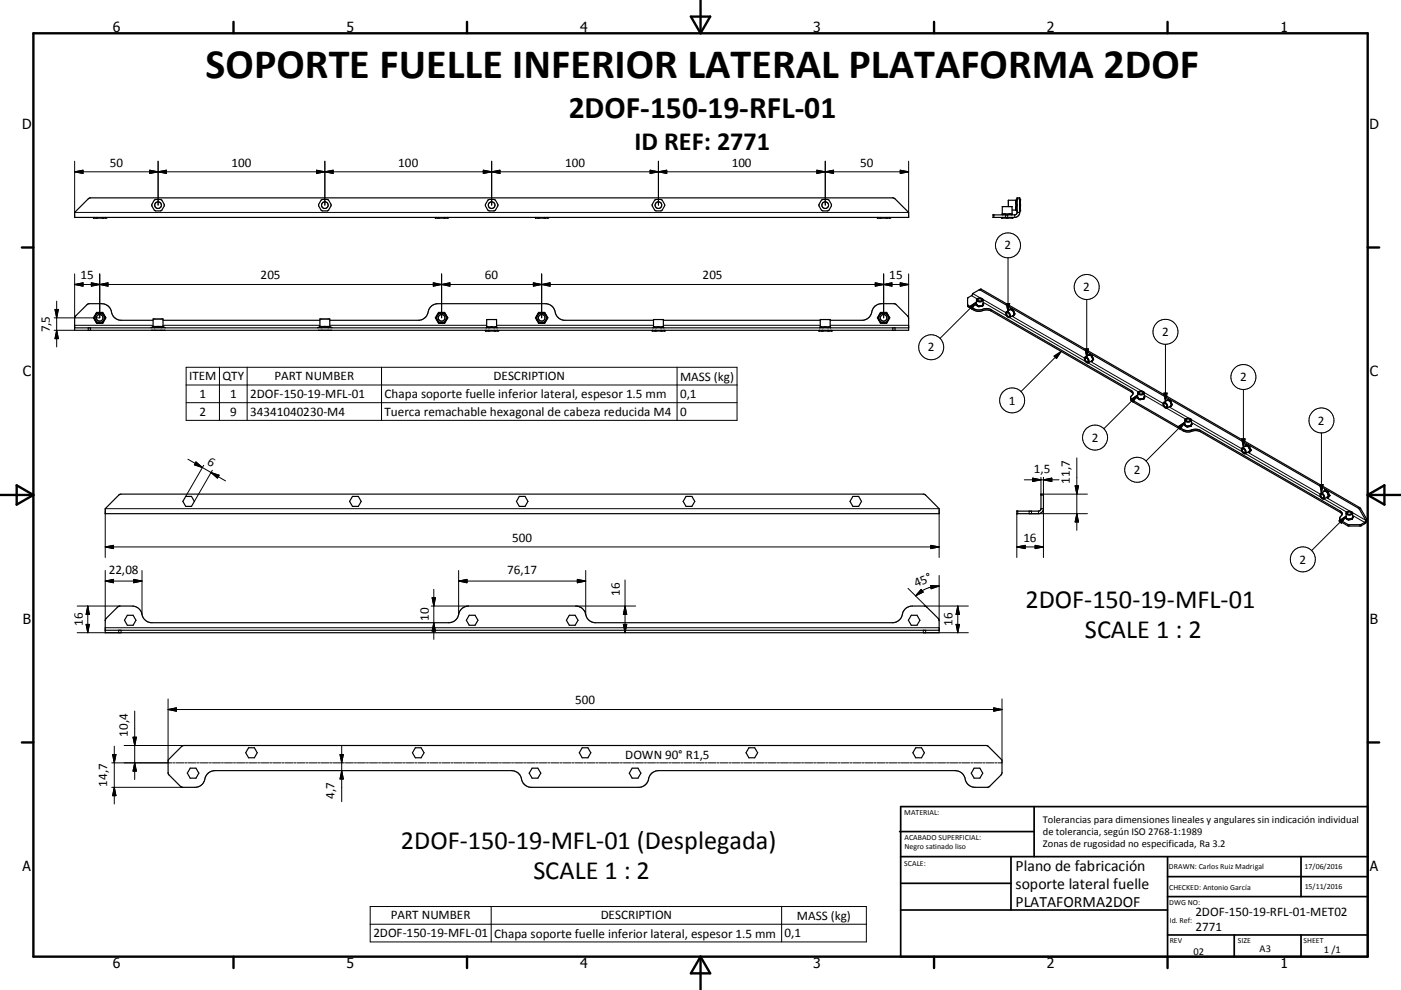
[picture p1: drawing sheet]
<svg xmlns="http://www.w3.org/2000/svg" width="420mm" height="297mm" viewBox="0 0 420 297" stroke-linecap="round" stroke-linejoin="round" font-family="sans-serif">
<g fill="none" stroke="#000" stroke-width=".36">
<path d="M26.4 59.7l.8-.3h240.4l.8 .3 4 4v1.5h-250v-1.5zM305 59.7v3.7M305.8 59.9h.1M305.8 59.9v.1M305.8 59.9l-.1 .2 .1-.2M305.8 59.8h.1M305.8 59.8v.1M305.9 59.8v3.5M28 65.4h3.7M28 65.3v.1M28.2 65.2l-.2 .1M28.8 65.4h.1"/>
<path d="M28.8 65.4h.4M29.2 65.4h.1M30.6 65.4h.1M30.6 65.4h.4M31 65.4h.1M31.6 65.2l.1 .1M31.7 65.3v.1M130.5 65.4h3.8M130.5 65.3v.1M130.5 65.4h.1M130.7 65.2l-.2 .1M131.3 65.4h.4"/>
<path d="M131.3 65.4h.1M131.7 65.4h.1M133.1 65.4h.1M133.1 65.4h.4M133.5 65.4h.1M134.1 65.2l.2 .1M134.3 65.3v.1M160.5 65.4h3.8M160.5 65.3v.1M160.7 65.2l-.2 .1M161.3 65.4h.1M161.5 65.2l-.2 .2"/>
<path d="M161.6 65.2l.1 .2M161.7 65.4h.1M163.1 65.4h.1M163.1 65.4h.4M163.5 65.4h.1M164.1 65.2l.2 .1M164.3 65.4h.1M164.3 65.3v.1M263 65.4h3.8M263 65.3v.1M263.2 65.2l-.2 .1M263.8 65.4h.1"/>
<path d="M263.8 65.4h.4M264.2 65.4h.1M265.6 65.4h.1M265.6 65.4h.4M266 65.4h.1M266.6 65.2l.2 .1M266.8 65.3v.1M300.2 65.4h3.5M300.2 65.4h.1M300.3 65.3l-.1 .1M300.4 65.3l.1 .1M300.5 65.4h.1"/>
<path d="M300.5 64.5v-2.5h2.9v2.5M300.5 65.2l-.1 .1M300.5 64.2h2.9M300.6 64.5a.8 .8 0 0 1 1.2 0M301.7 65.4h.1M301.7 65.4h.5M302.1 64.5a.8 .8 0 0 1 1.2 0M302.2 65.4h.1M303.4 63h1.4M303.5 65.4h.1M303.5 65.4h.2M303.7 65.4h.1"/>
<path d="M304.6 60.1v2.9M304.6 60.9l.2 .5M304.6 62.4l.2 .5M304.8 60.1h-2.5v1.9M304.8 61.5h.2M304.8 60.2l-.2 .5M304.8 61.7l-.2 .5M305 63.7l-.3 .6-.5 .2h-6.5v.7h6.5a1.56 1.56 0 0 0 1.5-1.5M305 63.7v-4.3h.7v4.3M305 63.7h.7M305.7 63l.1 .2M305.8 61.5v.1"/>
<path d="M305.8 63.2h.1M305.8 63.2v.1M305.8 61.6v.2M305.8 63.3h.1M305.8 63h.1M305.8 61.8h.1M305.8 63v.2M305.8 61.3h.1M305.8 61.3v.2M305.8 60h.1M22.4 98.4h250M28.4 94.9l-.1 .3 .1 .6"/>
<path d="M28.4 95.8l.2 .3M28.5 95.8l.1 .3M28.5 94.9v.9M28.6 96.1l.6 .7M28.8 94.3l.4-.4h1.4l.6 .8M28.8 94.4l-.3 .5M28.8 94.3l-.4 .6M29 93.9h1.8l.8 1.5-.8 1.5h-1.8l-.9-1.5zM29.8 93.9l-1 .5M30.1 93.9l.8 .4 .3 .5M31.2 95.9l-.6 .9M31.2 94.8v1.1"/>
<path d="M31.2 95.9a1.48 1.48 0 0 1-1.2 .9 1.48 1.48 0 0 1-1.4-.7M31.2 94.7l.3 .5-.3 .7M45.3 98.3v.1M45.4 98.2l4.1 .2M45.4 98.2l-.1 .1M45.5 99.1h.1M45.9 96.1h-9.5a3.3 3.3 0 0 1-3.2-3.3 3.1 3.1 0 0 0-2.7-1.7h-3.9l-.5 .3-3.6 3.7-.1 4h250l-.1-4-3.6-3.7-.5-.3h-3.9a3.3 3.3 0 0 0-3.2 3.3 3 3 0 0 1-2.7 1.7h-9.5M45.9 97.9v-2.2h3v2.2M45.9 97.9l-.1 .3 .3-.3 .3 .3-.1 .2M45.9 97.9h3M46.3 99.1h.1M46.7 99.1h.1"/>
<path d="M46.7 98.2a1.02 1.02 0 0 1 1.4 0M48.1 99.1h.1M48.4 98.2v.1M48.4 98.3v.1M48.5 99.1h.1M48.9 96.1h47M48.9 97.9l.1 .3a.31 .31 0 0 0-.3-.3 .31 .31 0 0 0-.3 .3M49.3 99.1h.1M95.3 98.4l.2-.2 4 .2M95.5 99.1h.1M95.9 97.9v-2.2h3v2.2M95.9 97.9h3"/>
<path d="M95.9 97.9l-.1 .3 .3-.3 .4 .3-.2 .2M96.3 99.1h.1M96.7 99.1h.1M96.7 98.2a.98 .98 0 0 1 1.3 0M98.1 99.1h.1M98.4 98.2v.1M98.4 98.3l.1 .1M98.5 99.1h.1M98.9 96.1h26.5a3.3 3.3 0 0 0 3.2-3.3 3 3 0 0 1 2.7-1.7h32.2a3.3 3.3 0 0 1 3.2 3.3 3 3 0 0 0 2.7 1.7h26.5M98.9 97.9l.1 .3-.3-.3-.3 .3M99.2 99.1h.1M131.1 96.1l.6 .7"/>
<path d="M131.3 94.3l.4-.4h1.4l.6 .8M131.3 94.4l-.4 .8 .2 .9M131.3 94.3l-.2 .3a.93 .93 0 0 0 0 1.5M131.5 93.9h1.8l.8 1.5-.8 1.5h-1.8l-.8-1.5zM132.3 93.9l-1 .5M132.6 93.9l.8 .4 .3 .5M133.7 96.1l-.6 .7M133.7 94.8v1.1M133.7 95.9a1.48 1.48 0 0 1-1.2 .9 1.48 1.48 0 0 1-1.4-.7M133.7 94.7a.78 .78 0 0 1 0 1.2M145.7 99.1l-.2 .1h3.8l-.2-.1M145.9 98.1v-2.2h3v2.2"/>
<path d="M145.9 98.1h3M145.9 98.1l-.1 .3a.34 .34 0 0 1 .3-.3 .34 .34 0 0 1 .3 .3M146.4 99.2h.1M146.4 99.2h-.1M146.5 99.2h.2M146.7 98.4a1.02 1.02 0 0 1 1.4 0M148.3 99.2h.1M148.3 99.2h-.2M148.4 99.2h.1M148.9 98.1l.1 .3a.34 .34 0 0 0-.3-.3 .34 .34 0 0 0-.4 .3M161.1 94.6l-.2 .9 .4 .8M161.1 94.6a1.01 1.01 0 0 0 .1 1.6"/>
<path d="M161.2 96.2l.5 .6M161.3 96.3l1 .5M161.3 94.3l.4-.4h1.4a1.59 1.59 0 0 1 .5 2.3M161.3 94.3l-.2 .3M161.3 94.4l-.2 .2M161.3 94.4a1.48 1.48 0 0 1 2-.2 1.48 1.48 0 0 1 .3 2M161.5 93.9h1.8l.8 1.5-.8 1.5h-1.8l-.8-1.5zM163.6 96.2l-1 .6M163.6 96.2l-.5 .6M195.7 99.1l-.2 .1h3.8M195.9 98.1v-2.2h3v2.2M195.9 98.1h3"/>
<path d="M195.9 98.1l-.1 .3a.34 .34 0 0 1 .3-.3 .34 .34 0 0 1 .4 .3M196.4 99.2h.1M196.4 99.2h-.1M196.5 99.2h.2M196.5 99.1l-.1 .1M196.6 99.1l-.1 .1M196.7 98.4a.99 .99 0 0 1 1.4 0M198.3 99.2h.1M198.3 99.2h-.2M198.4 99.2h.1M198.9 96.1h47M198.9 98.1l.1 .3a.34 .34 0 0 0-.3-.3 .34 .34 0 0 0-.4 .3"/>
<path d="M199.1 99.1l.2 .1M199.3 99.2h.1M245.7 99.1l-.2 .1h3.8l-.2-.1M245.9 98.1v-2.2h3v2.2M245.9 98.1h3M245.9 98.1l-.1 .3a.34 .34 0 0 1 .3-.3 .34 .34 0 0 1 .4 .3M246.4 99.2h.1M246.4 99.2h-.1M246.5 99.2h.2M246.7 98.4a1.02 1.02 0 0 1 1.4 0M248.3 99.2h.1M248.3 99.2h-.2"/>
<path d="M248.4 99.2h.1M248.9 98.1l.1 .3a.34 .34 0 0 0-.3-.3 .34 .34 0 0 0-.3 .3M263.6 94.8v1.1M263.6 95.9l.6 .9M263.6 94.7l-.3 .5 .3 .7M263.6 95.9v.2M264 93.9h1.8l.8 1.5-.8 1.5h-1.8l-.8-1.5zM264.7 93.9l-.6 .2-.5 .7M265 93.9l1 .5M266 94.3l-.4-.4h-1.4l-.6 .8M266 94.3l.2 .3a.96 .96 0 0 1 0 1.5M266 94.4l.4 .8-.2 .9"/>
<path d="M266.2 96.1a1.46 1.46 0 0 1-2.5 .1M266.2 96.1l-.6 .7M290.1 91.4l1.9 1.3a3.5 3.5 0 0 0 3.1-.1h1l1.1 .3 41.9 24.2 .5 .5 .1 .5M292.7 91.6l.7 .3M292.7 91.3v.3M292.8 89.9a1.12 1.12 0 0 0 1.9 .1M292.8 89.9a1.21 1.21 0 0 1 1.9 0l-.1 1.8M292.8 90v1.3M292.8 91.1l-.1 .2M292.8 91.3l.1 .2M292.9 91.5l.1 .1M292.9 91.5l-.2 .1"/>
<path d="M293 91.6l1 .1M293 91.6l.4 .3M293.1 89.8a.68 .68 0 0 1 .7-.2 .68 .68 0 0 1 .5 .6 .71 .71 0 0 1-.7 .2 .71 .71 0 0 1-.5-.6zM293.4 91.9l.2 .1M293.5 87l-1.9 1.1-.2 .5-1.3 .9v2.4l1.9 1.2a3.5 3.5 0 0 0 3.1-.1h1l1.1 .3 41.9 24.2 .6 .6M293.5 87l.7-.2 113.4 65.5 2.2 3.6M293.6 86.9l-.1 .1M293.6 86.9l113.7 65.6 2.2 3.6M294 91.7l-.4 .3M294.2 91.7h-.2M294.2 91.7l.2 .1M294.4 91.8l-.8 .2"/>
<path d="M294.6 91.7l-.2 .1M294.7 91.3l-.5 .4M294.7 91.3h.1M294.8 91.2h.1M294.8 91.2l-.1 .1M294.8 91.2l-.1-.1-.1 .7-1.2 .2-.8-.5 .1-.1M294.8 91.2l-.2 .5M301.7 93.6a1.05 1.05 0 0 1 1 .5 1.05 1.05 0 0 1-.1 1.2 1.17 1.17 0 0 1-.9-1.7zM301.9 93.8a.68 .68 0 0 1 .7 .4 .68 .68 0 0 1-.2 .8 .83 .83 0 0 1-.5-1.2zM302.9 92.8l.9 .3 .4 1.1-.5 .5h.2M303.1 92.7l-.4 .2M303.1 92.7l.6 .4"/>
<path d="M303.1 92.7l.1 .2M303.2 92.9l.1 .1M303.2 92.9l-1.4 .6M303.3 93l.6 .7M303.3 93l.4 .1M303.7 93.1l.2 .1M303.8 94.6h.1M303.8 94.6l.1 .1M303.8 94.6l-1.1 .6M303.9 93.2l.3 .9M303.9 93.2v.5M303.9 94.6h-.1"/>
<path d="M303.9 93.7l.3 .4M303.9 93.7v.8M303.9 94.5v.1M304.2 94.1v.1M304.2 94.2l-.3 .5M304.2 94.2l-.3 .3M325.4 107.4h.1a.78 .78 0 0 1 .6 1.2 .79 .79 0 0 1-.7-1.2zM326.5 106.4l.9 .3 .4 1.1-.5 .5M326.7 106.3l-.4 .3M326.7 106.3l.6 .4M326.7 106.3v.1M326.7 106.4v.1"/>
<path d="M326.7 106.5l.2 .1M326.9 106.6l-.4-.1-1.2 .7a1.12 1.12 0 0 0 1.1 1.6 1.19 1.19 0 0 0-1-1.7M326.9 106.6l.4 .1M326.9 106.6l.5 .5M327.3 108.3h.1M327.3 106.7l.1 .1M327.4 108.2l-1.1 .6M327.4 107.1l.1 .2M327.4 108.2v.1M327.4 108.3h.1M327.4 106.8l.3 .8M327.4 106.8v.3"/>
<path d="M327.4 108.2h.1M327.5 108.1l-.1 .1M327.5 107.3l.1 .2M327.5 107.3v.2M327.5 107.5v.5M327.5 108v.1M327.6 107.5l.1 .1M327.6 108l-.1 .1M327.7 107.6v.2M327.7 107.8l-.3 .5M327.7 107.8l-.1 .2M339 119.3v.6l.3 .5 15.4 8.9a5.4 5.4 0 0 0 3.8-.1l1.4 .3 41.9 24.2 .6 .7"/>
<path d="M339 119.3l.6 .8 15.1 8.8a4.2 4.2 0 0 0 3.5-.1l1.7 .3 41.9 24.2a1 1 0 0 1 .6 1 1 1 0 0 1-.6 .9l-.1 .3M339.7 118.1l-.7 1.2M341.1 119.5l.6 .3M341.1 119.5h.3M341.1 119v.5M341.1 117.9a1.03 1.03 0 0 0 1 .6 1.03 1.03 0 0 0 .9-.8 1.26 1.26 0 0 0-1.9 .1v1.3l.3 .4M341.4 119.5l.1 .1M341.4 117.8a.75 .75 0 0 1 1.3 .2 .72 .72 0 0 1-.7 .3 .72 .72 0 0 1-.6-.5zM341.5 119.6l.2 .2M341.7 119.8l.2 .1M342.2 119.7l-.3 .2M342.4 119.6l.4 .1"/>
<path d="M342.8 119.7l-.9 .2M342.9 119.6l-.1 .1M343 119.4l-.7 .3-.8-.1M343 119.3l-.1 .3M343.1 119l-.2 .7-1.1 .2-.8-.5v-.1M343.1 119.2l-.1 .1M343.1 119h.1M343.1 117.9v1.3M343.1 119v.1M343.1 119.2h.1M343.1 119.1l-.2 .5M343.1 119.1v.1"/>
<path d="M350 120l.1-.1 .9 .4 .4 1.1-.6 .5h.2M350.3 119.9l-.3 .2M350.3 119.9l.6 .4M350.3 119.9l.2 .3M348.8 120.8a1 1 0 0 1 1.1 .5 1 1 0 0 1-.2 1.2 1.26 1.26 0 0 1-.9-1.7zM349 121.1a.64 .64 0 0 1 .7 .3 .64 .64 0 0 1-.1 .8l-.6-.4zM350 120.1l-.1 .1M350 120.1l-1.1 .6M350 120.1l.5 .1M350.5 120.2l.4 .1M350.5 120.2l.5 .7M350.9 120.3l.1 .2"/>
<path d="M351 121.8v.1M351 121.8l-1.1 .7M351 121.9h.1M351 120.5l.3 .8M351 120.5v.4M351 121.8h.1M351 120.9l.3 .4M351 120.9l.1 .7M351.1 121.7l-.1 .1M351.3 121.3v.1M351.3 121.4l-.3 .5M351.3 121.4l-.2 .3"/>
<path d="M355.2 127.6l.6 .4M355.2 127.6l.3 .1M355.2 127.2v.4M355.2 126l.1 1.4 .2 .3M355.4 125.8a1.03 1.03 0 0 1 1.8 .4 1.04 1.04 0 0 1-1.1 .5 1.04 1.04 0 0 1-.8-.8zM355.5 127.7h.1M355.6 127.7l.2 .3M355.6 125.9a.61 .61 0 0 1 .8-.3 .61 .61 0 0 1 .4 .7 .63 .63 0 0 1-.8 .2 .63 .63 0 0 1-.4-.6zM355.7 127.7l.6 .1M355.8 128h.2M356.3 127.9l-.3 .1M356.5 127.8l-.2 .1"/>
<path d="M356.5 127.8h-.2M356.7 127.8h-.2M356.7 127.8l.2 .1M356.9 127.9l-.9 .1M357.1 127.8l-.2 .1M357.2 127.4l-.1 .4M357.2 127.4l-.5 .4M357.2 127.3v.1M357.2 127.2l-.2 .7-1.1 .1-.8-.4 .1-.2M357.2 127.2h.1M357.2 126v1.3M357.2 127.2l.1 .1"/>
<path d="M357.3 127.3h.1M357.3 127.3l-.1 .1M357.3 127.3l-.2 .5M372.4 134.4a1.12 1.12 0 0 1 .9 1.7M372.4 134.4a1.11 1.11 0 0 0 .9 1.7M372.5 134.7a.63 .63 0 0 1 .7 .4 .63 .63 0 0 1-.2 .7l-.5-.5zM373.1 133.9v.1M373.6 133.2v.1M373.6 133.3v.1M373.7 133.6l-.3 .2M373.7 133.6l.7 .3M373.7 133.6l.2 .2"/>
<path d="M373.8 133.8h.2M373.8 133.8l-1.4 .6M374 133.8l.4 .1M374 133.8l.6 .8M374.2 135.6l.4 .2M374.3 135.5h.2M374.4 133.9l.1 .2M374.5 134.1l.3 .8M374.5 135.7l.1 .1M374.5 134.1l.1 .5M374.5 135.4v.1M374.5 135.4l-1.1 .7"/>
<path d="M374.6 135.8h.1M374.6 134.6l.2 .3M374.6 134.6v.7M374.6 135.3l-.1 .1M374.6 133.8l-.1 .1M374.8 134.9v.2M374.8 135.1l-.3 .4M374.8 135.1l-.2 .2M375 135.1h.1M35.6 148.5l.7-.3h240.5l.7 .3 4.1 4.1v1.5h-250.1v-1.5zM55.7 148.9h1.7l.9 1.5-.9 1.5h-1.7l-.9-1.5zM105.7 148.9h1.7l.9 1.5-.9 1.5h-1.7l-.9-1.5z"/>
<path d="M155.7 148.9h1.7l.9 1.5-.9 1.5h-1.7l-.9-1.5zM205.7 148.9h1.7l.9 1.5-.9 1.5h-1.7l-.9-1.5zM255.7 148.9h1.7l.9 1.5-.9 1.5h-1.7l-.9-1.5zM312.1 152.6l-.2 .5-.6 .2h-6.4v.8h6.4a1.53 1.53 0 0 0 1.5-1.5M312.1 152.6v-4.4h.7v4.4M312.1 152.6h.7M395.9 148a1.07 1.07 0 0 1 1 .6 1.07 1.07 0 0 1 0 1.1 1.22 1.22 0 0 1-1-1.7zM396 148.4a.63 .63 0 0 1 .8 .3 .63 .63 0 0 1-.2 .8 .89 .89 0 0 1-.6-1.1zM396.7 147.6h.1M397.2 146.8v.2M397.3 147.2l-.3 .2M397.3 147.2l.7 .4"/>
<path d="M397.3 147.2l.1 .1M397.4 147.4l-1.4 .6M397.4 147.4h.1M397.4 147.3l.1 .1M397.5 147.4l.2 .1M397.7 147.5l.4 .7M397.7 147.5l.3 .1M397.8 149.2l.4 .2M397.9 149.2h.2M398 147.6l.1 .1M398.1 149.3v.1M398.1 147.7l.3 .8"/>
<path d="M398.1 147.7v.5M398.1 149.1l-1.2 .6M398.1 149.4h.1M398.1 149v.2M398.1 148.2l.1 .2M398.2 149.4h.1M398.2 148.9l-.1 .1M398.2 148.4v.5M398.2 147.4l-.1 .1M398.2 148.4l.2 .1M398.4 148.5v.2M398.4 148.7l-.3 .5"/>
<path d="M398.4 148.7l-.2 .2M398.5 148.7h.2M401.7 155.5l.2 .9 2.4 1.4h3.7l1.3-.8 .5-1.1M401.7 155.5l.4 .7 2.2 1.2h3.6l1.3-.8 .3-.5M403.6 155.1l-.1 .4 .3 .1M403.8 155.6l.6 .3M403.8 155.6l.8 .1M404 153.8a.7 .7 0 0 1 .7-.3 .7 .7 0 0 1 .5 .6 .67 .67 0 0 1-.8 .2 .67 .67 0 0 1-.4-.5zM404.6 155.8l-.2 .1M405 155.7h-.4M405 155.7l.2 .1M405 155.7l-.4 .1"/>
<path d="M405.2 155.8l-.8 .1M405.4 155.7l-.2 .1M405.4 155.5v.2M405.4 155.4l-.4 .3M405.5 155.3l-.1 .2M405.5 155.3l-.1 .1M405.5 155.1l-.2 .7-1.1 .1-.8-.4 .1-.2M405.5 154a1.13 1.13 0 0 0-1.9-.1v1.4l.2 .3M405.5 154a1.21 1.21 0 0 1-1.9 .1M405.5 155v.1M405.5 153.9v1.4M405.5 155.3h.1"/>
<path d="M405.5 155.1l.1 .1M405.6 155.2h.1M405.6 155.2l-.2 .5M409.8 155.9l-.3 .2M31.5 189.1h250.1M31.8 185.5l3.8-3.6 4-.1a3.4 3.4 0 0 1 3.2 3.3 3 3 0 0 0 2.7 1.7h89.1a3.3 3.3 0 0 0 3.2-3.3 3 3 0 0 1 2.7-1.7h32.1a3.4 3.4 0 0 1 3.3 3.3 2.94 2.94 0 0 0 2.7 1.7h89a3.4 3.4 0 0 0 3.2-3.3 2.93 2.93 0 0 1 2.7-1.7h3.6l.7 .3 3.6 3.6 .2 4.1h-250.1v-3.6zM38.2 184.6h1.7l.9 1.5-.9 1.5h-1.7l-.9-1.5zM140.7 184.6h1.7l.9 1.5-.9 1.5h-1.7l-.9-1.5zM170.7 184.6h1.7l.9 1.5-.9 1.5h-1.7l-.9-1.5zM273.2 184.6h1.7l.9 1.5-.9 1.5h-1.7l-.9-1.5zM54.4 224l.7-.3h240.9l4.4 4.3-.1 4.2-3.8 3.9-4.2 .1a3.4 3.4 0 0 1-3.2-3.3 3.1 3.1 0 0 0-2.7-1.7h-89a3.4 3.4 0 0 0-3.2 3.3 3 3 0 0 1-2.7 1.7h-32.2a3.4 3.4 0 0 1-3.2-3.3 3.1 3.1 0 0 0-2.7-1.7h-89a3.4 3.4 0 0 0-3.2 3.3 2.95 2.95 0 0 1-2.7 1.7l-4.2-.1-3.9-4.1v-4zM57 230.5h1.8l.8 1.5-.8 1.5h-1.8l-.8-1.5z"/>
<path d="M74.5 224.3h1.8l.8 1.5-.8 1.5h-1.8l-.8-1.5zM124.5 224.3h1.7l.9 1.5-.9 1.5h-1.7l-.8-1.5zM159.5 230.5h1.8l.8 1.5-.8 1.5h-1.8l-.8-1.5zM174.5 224.3h1.8l.8 1.5-.8 1.5h-1.8l-.8-1.5zM189.5 230.5h1.8l.8 1.5-.8 1.5h-1.8l-.8-1.5zM224.5 224.3h1.8l.9 1.5-.9 1.5h-1.8l-.8-1.5zM274.5 224.3h1.8l.8 1.5-.8 1.5h-1.8l-.8-1.5zM292.1 230.5h1.7l.8 1.5-.8 1.5h-1.7l-.9-1.5z"/>
<circle cx="47.4" cy="61.5" r="1.87"/>
<circle cx="47.4" cy="61.5" r="1.01"/>
<circle cx="97.4" cy="61.6" r="1.87"/>
<circle cx="97.4" cy="61.6" r=".99"/>
<circle cx="147.4" cy="61.6" r="1"/>
<circle cx="147.4" cy="61.5" r="1.88"/>
<circle cx="197.4" cy="61.6" r="1.87"/>
<circle cx="197.4" cy="61.6" r="1"/>
<circle cx="247.4" cy="61.6" r="1.87"/>
<circle cx="247.4" cy="61.6" r="1"/>
<circle cx="29.9" cy="95.3" r="1.01"/>
<circle cx="132.4" cy="95.4" r=".99"/>
<circle cx="162.4" cy="95.4" r=".99"/>
<circle cx="264.9" cy="95.4" r="1"/>
</g>
<g fill="none" stroke="#000" stroke-width=".3">
<path d="M22.4 48.4v15.3h250v-15.3M22.4 51.5h250M22.4 51.5l2.5-.4v.9zM44.9 51.1l2.5 .4-2.5 .5zM47.4 51.5l2.5-.4v.9zM47.4 48.4v13.1M94.9 51.1l2.5 .4-2.5 .5zM97.4 48.4v13.1M97.4 51.5l2.5-.4v.9zM144.9 51.1l2.5 .4-2.5 .5zM147.4 48.4v13.1M147.4 51.5l2.5-.4v.9z"/>
<path d="M194.9 51.1l2.5 .4-2.5 .5zM197.4 48.4v13.1M197.4 51.5l2.5-.4v.9zM244.9 51.1l2.5 .4-2.5 .5zM247.4 48.4v13.1M247.4 51.5l2.5-.4v.9zM269.9 51.1l2.5 .4-2.5 .5zM305 59.7h.7M298 64.5v.7M301.4 64.5v.7M302.1 64.5v.7M302.2 77.4v16.2"/>
<path d="M304.2 64.5v.7M16.2 99.1h6.2M16.5 92.8h1l-.5 2.6zM17 90.3v13.8M17 99.1l.5 2.5h-1zM22.4 97.6h23.5M22.4 85.3l2.5-.5v1.1zM22.4 82.2v13.3M22.4 85.3h250M26.4 98.4v.7M27.2 98.4v.7M27.4 84.8l5 1.1v-1.1l-5 1.1z"/>
<path d="M28.9 93.7h1.9l1 1.7-1 1.6h-1.9l-.9-1.6zM29.9 82.2v13.2h-13.7M48.9 97.6h47M98.9 97.6h47M129.9 84.8l5 1.1v-1.1l-5 1.1zM131.5 93.7h1.8l1 1.7-1 1.6h-1.8l-1-1.6zM132.4 82.2v13.2M148.9 97.6h47M159.9 84.8v1.1l5-1.1v1.1zM161.5 93.7h1.8l1 1.7-1 1.6h-1.8l-1-1.6zM162.4 82.2v13.2M198.9 97.6h47"/>
<path d="M248.9 97.6h23.5M262.4 84.8l5 1.1v-1.1l-5 1.1zM264 93.7h1.9l.9 1.7-.9 1.6h-1.9l-1-1.6zM264.9 82.2v13.2M267.6 98.4v.7M268.4 98.4v.7M269.9 84.8l2.5 .5-2.5 .6zM272.4 82.2v13.3M290.3 91.6v.5M290.7 92l2.1-1.4-1.5 2.1zM291.3 88.7l1.6 1M291.6 88.1l2.4 1.3"/>
<path d="M292 92.7v.4M292.8 91l-.3 .5 .9 .6 1.2-.2 .4-.7-.3-.2M292.8 90.6l-11 10.9M294.2 86.8l-.3 .2M294.6 92.8v.4M294.7 89.8l6.9 4M294.7 90.7l7.1 4.1M297.2 92.9v.4M301.7 91.1h1l-.5 2.5zM302.6 95.3l22.8 13.1M302.6 93l.4-.5 .9 .6 .4 1.1-.4 .6-.3-.1M303.4 94.8l21.7 12.6"/>
<path d="M325.8 89.8v17.4M55.8 110.2h165.2v15.9h-165.2zM55.8 115.5h165.2M65.8 110.2v15.9M74.1 110.2v15.9M114.4 110.2v15.9M203 110.2v15.9M316 106.8l2.1-1.4-1.4 2.1zM318.1 105.4l-12 12.1M325.3 104.7h1l-.5 2.5zM326.2 108.9l15.1 8.7M326.2 106.6l.3-.4 .9 .5 .5 1.1-.5 .7-.2-.2"/>
<path d="M327 108.5l15.3 8.8M339 119.9l2.1-1.4-1.4 2.1zM339.1 117.1v.4M341.1 118.9l-.3 .5 .9 .5 1.3-.1 .3-.7-.2-.2M341.1 118.5l-10.2 10.1M343 117.8l5.7 3.2M343.1 118.6l5.9 3.4M348.9 117.9h1l-.5 2.5zM349.4 103.3v17.1M372.8 116.9v17.3M55.8 120.8h165.2M56.3 137.8l11.3 6.5"/>
<path d="M58.8 138.6l1.9 1.7-2.4-.8zM61.1 139.6l-5.4 9.3M322.8 137.4v21.7M339.6 120.1v.4M349.8 122.5l5.6 3.2M349.8 120.2l.3-.4 .9 .5 .4 1.1-.4 .7-.2-.2M350.5 122.1l5.9 3.4M353.1 128.1l2.1-1.4-1.4 2.1zM354.7 128.9v.4M355.2 127.1l-.2 .5 .9 .5 1.2-.2 .3-.7-.2-.1M355.2 126.7l-11.6 11.6M357.2 125.9l15 8.7"/>
<path d="M357.2 126.8l15.2 8.7M357.3 129v.4M359.9 129.1v.4M372.3 131.7h1l-.5 2.5zM373.1 133.9l.5-.7 1 .6 .5 1.3-.5 .7M373.3 133.9l.3-.5 .9 .5 .5 1.2-.5 .6-.2-.1M373.4 136.1l22.6 13M374.1 135.7l21.7 12.5M396.2 129.9v18M31.5 152.6h250.1M31.5 154.1v13.2M63.3 141.8l2.4 .8-.5 .8z"/>
<path d="M63.7 141.1l-5.4 9.3M281.6 154.1v13.2M304.9 154.1v13.2M305.1 153.3v.8M307.1 143.9h10.4M308.5 153.3v.8h17.5M309.3 153.3v.8M309.6 143.4l2.5 .5-2.5 .6zM311.3 153.3v.8M312.1 148.5h.7M312.1 143.2v5M312.8 143.2v5h13.2"/>
<path d="M312.8 152.6v14.7M312.8 143.9l2.5-.5v1.1zM322.3 145.8h1l-.5 2.4zM322.8 154.1l.5 2.5h-1zM395.7 145.4h1l-.5 2.5zM396.7 147.6l.5-.8 1 .6 .5 1.3-.5 .7M396.9 147.5l.3-.5 .9 .5 .4 1.2-.4 .6-.2-.1M397 149.7l6.7 3.9M397.6 149.3l7.2 4.1M401.4 156.3l2.2-1.5-1.5 2.2zM401.8 153.3v.4M402.3 156.3v.4"/>
<path d="M403.6 155l-.3 .5 .9 .5 1.2-.2 .4-.7-.3-.1M403.6 154.8l-10.4 10.4M404 157.3v.4M404.5 157.4v.4M405.5 153.8l4 2.3M405.5 154.6l3.6 2.1v.4M407.6 152.3l-.3 .2M407.7 157.4v.4M407.9 152.6l-.3 .2M408.1 157.3v.4M31.5 164.1h250.1M31.5 164.1l2.5-.5v1z"/>
<path d="M31.5 174.3l2.5-.5v1zM31.5 171.2v15M31.5 174.3h11.1M40.1 173.8l2.5 .5-2.5 .5zM42.6 171.2v13.1M129.6 179.3h.9l-.4 2.5zM130.1 176.8v15M137.5 174.3h38.1M137.5 174.3l2.5-.5v1zM137.5 171.2v13.1M173.1 173.8l2.5 .5-2.5 .5zM175.6 171.2v13.1"/>
<path d="M187.4 174v15.8M272.2 176.5l5.6 5.6M276.2 176.8l.6 .8-2.3 1.1zM279 175.6l2.6 .2-2.5 .8zM279.1 163.6l2.5 .5-2.5 .5zM281.6 172.7v13.5M281.6 175.8a10.1 10.1 0 0 0-7.1 2.9M304.9 164.1h7.9M304.9 164.1l2.4-.5v1zM310.3 163.6l2.5 .5-2.5 .5zM23.1 181.8h12.9M25.8 187.3h1l-.5 2.5z"/>
<path d="M26.3 181.8l.5 2.5h-1zM26.3 181.8v8M31.5 188.3h250.1M35.6 189.1v.7M36.3 189.1v.7h-13.2M129.3 181.8h11.2M130.1 186.8l.4 2.5h-.9zM172.6 181.8h18M186.9 187.3h1l-.5 2.5zM187.4 181.8l.5 2.5h-1zM276.8 189.1v.7h13.5M277.1 181.8h13.2"/>
<path d="M277.5 189.1v.7M286.6 187.3h1.1l-.6 2.5zM287.1 181.8l.6 2.5h-1.1zM287.1 181.8v8M40.4 213.3v20.6M50.4 212.9h250M50.4 212.9l2.5-.5v1zM50.4 209.7v19.2M297.9 212.4l2.5 .5-2.5 .5zM300.4 209.7v19.2h-1.2M33.5 228.9h18.1M33.5 236.2h21.3"/>
<path d="M33.8 226.4h1l-.5 2.5zM34.3 223.9v17.3M34.3 236.2l.5 2.5h-1zM37.2 223.7h17.9M39.9 221.2h1l-.5 2.5zM40.4 228.9l.5 2.5h-1zM51.9 228.9h.6M52.8 228.9h2.4M55.5 228.9h.6M56.4 228.9h2.4M59.1 228.9h.6M60 228.9h2.5"/>
<path d="M62.8 228.9h.6M63.7 228.9h2.4M66.4 228.9h.6M67.3 228.9h2.4M70 228.9h.6M70.9 228.9h2.4M73.6 228.9h.6M74.6 228.9h2.4M77.3 228.9h.6M78.2 228.9h2.4M80.9 228.9h.6M81.8 228.9h2.4"/>
<path d="M84.5 228.9h.6M85.4 228.9h2.4M88.1 228.9h.6M89 228.9h2.4M91.8 228.9h.6M92.7 228.9h2.4M95.4 228.9h.6M96.3 228.9h2.4M99 228.9h.6M99.9 228.9h2.4M101.9 226.4h1l-.5 2.5zM102.4 223.9v16.6"/>
<path d="M102.4 231.2l.5 2.5h-1zM102.6 228.9h.6M103.5 228.9h2.4M106.3 228.9h.6M107.1 228.9h2.5M109.9 228.9h.6M110.8 228.9h2.4M113.5 228.9h.6M114.4 228.9h2.4M117.1 228.9h.6M118 228.9h2.4M120.7 228.9h.6"/>
<path d="M121.7 228.9h2.4M124.4 228.9h.6M125.3 228.9h2.4M128 228.9h.6M128.9 228.9h2.4M131.6 228.9h.6M132.5 228.9h2.4M135.2 228.9h.7M136.2 228.9h2.4M138.9 228.9h.6M139.8 228.9h2.4M142.5 228.9h.6"/>
<path d="M143.4 228.9h2.4M146.1 228.9h.6M147 228.9h2.4M149.7 228.9h.6M150.6 228.9h2.5M153.4 228.9h.6M154.3 228.9h2.4M157 228.9h.6M157.9 228.9h2.4M160.6 228.9h.6M161.5 228.9h2.4M164.2 228.9h.6"/>
<path d="M165.1 228.9h2.5M167.9 228.9h.5M168.7 228.9h2.5M171.5 228.9h.6M172.4 228.9h2.4M175.1 228.9h.6M176 228.9h2.4M178.7 228.9h.6M179.6 228.9h2.4M182.3 228.9h.6M183.3 228.9h2.4M186 228.9h.6"/>
<path d="M186.9 228.9h2.4M189.6 228.9h.6M190.5 228.9h2.4M193.2 228.9h.6M194.1 228.9h2.4M196.8 228.9h.7M197.8 228.9h2.4M200.5 228.9h.6M201.4 228.9h2.4M204.1 228.9h.6M205 228.9h2.4M207.7 228.9h.6"/>
<path d="M208.6 228.9h2.4M211.3 228.9h.6M212.2 228.9h2.5M215 228.9h.6M215.9 228.9h2.4M218.6 228.9h.6M219.5 228.9h2.4M222.2 228.9h.6M223.1 228.9h2.4M225.8 228.9h.6M226.7 228.9h2.5M229.5 228.9h.5"/>
<path d="M230.3 228.9h2.5M233.1 228.9h.6M234 228.9h2.4M236.7 228.9h.6M237.6 228.9h2.4M240.3 228.9h.6M241.2 228.9h2.4M243.9 228.9h.6M244.9 228.9h2.4M247.6 228.9h.6M248.5 228.9h2.4M251.2 228.9h.6"/>
<path d="M252.1 228.9h2.4M254.8 228.9h.6M255.7 228.9h2.4M258.4 228.9h.7M259.3 228.9h2.5M262 228.9h.7M263 228.9h2.4M265.7 228.9h.6M266.6 228.9h2.4M269.3 228.9h.6M270.2 228.9h2.4M272.9 228.9h.6"/>
<path d="M273.8 228.9h2.5M276.6 228.9h.6M277.5 228.9h2.4M280.2 228.9h.6M281.1 228.9h2.4M283.8 228.9h.6M284.7 228.9h2.4M287.4 228.9h.6M288.3 228.9h2.5M291.1 228.9h.5M292 228.9h2.4M294.7 228.9h.6"/>
<path d="M295.6 228.9h2.4M298.3 228.9h.6M111 272h148.7v10.6h-148.7zM111 277.3h148.7M147.3 272v10.6M234.3 272v10.6"/>
<circle cx="302.2" cy="73.6" r="3.7"/>
<circle cx="325.8" cy="86.1" r="3.7"/>
<circle cx="349.4" cy="99.5" r="3.8"/>
<circle cx="279.2" cy="104.2" r="3.8"/>
<circle cx="372.8" cy="113.1" r="3.8"/>
<circle cx="303.4" cy="120.1" r="3.7"/>
<circle cx="328.3" cy="131.3" r="3.8"/>
<circle cx="396.2" cy="126.1" r="3.8"/>
<circle cx="340.9" cy="140.9" r="3.7"/>
<circle cx="390.6" cy="167.8" r="3.8"/>
</g>
<g fill="#000">
<circle cx="305.7" cy="59.8" r=".18"/>
<circle cx="28" cy="65.4" r=".18"/>
<circle cx="28" cy="65.3" r=".18"/>
<circle cx="31.7" cy="65.4" r=".18"/>
<circle cx="31.7" cy="65.3" r=".18"/>
<circle cx="130.5" cy="65.3" r=".18"/>
<circle cx="134.3" cy="65.3" r=".18"/>
<circle cx="160.5" cy="65.3" r=".18"/>
<circle cx="164.3" cy="65.3" r=".18"/>
<circle cx="263" cy="65.4" r=".18"/>
<circle cx="263" cy="65.3" r=".18"/>
<circle cx="266.8" cy="65.4" r=".18"/>
<circle cx="266.8" cy="65.3" r=".18"/>
<circle cx="297.7" cy="65.2" r=".18"/>
<circle cx="297.7" cy="64.5" r=".18"/>
<circle cx="304.6" cy="60.1" r=".18"/>
<circle cx="304.6" cy="63" r=".18"/>
<circle cx="305.7" cy="63.3" r=".18"/>
<circle cx="305.7" cy="61.3" r=".18"/>
<circle cx="305.7" cy="63" r=".18"/>
<circle cx="305.7" cy="60" r=".18"/>
<circle cx="305.7" cy="61.8" r=".18"/>
<circle cx="45.5" cy="99.1" r=".18"/>
<circle cx="49.3" cy="99.1" r=".18"/>
<circle cx="145.5" cy="99.2" r=".18"/>
<circle cx="146.3" cy="99.2" r=".18"/>
<circle cx="146.7" cy="99.2" r=".18"/>
<circle cx="148.1" cy="99.2" r=".18"/>
<circle cx="148.5" cy="99.2" r=".18"/>
<circle cx="149.3" cy="99.2" r=".18"/>
<circle cx="195.5" cy="99.2" r=".18"/>
<circle cx="196.3" cy="99.2" r=".18"/>
<circle cx="196.7" cy="99.2" r=".18"/>
<circle cx="198.1" cy="99.2" r=".18"/>
<circle cx="198.5" cy="99.2" r=".18"/>
<circle cx="199.3" cy="99.2" r=".18"/>
<circle cx="245.5" cy="99.2" r=".18"/>
<circle cx="246.3" cy="99.2" r=".18"/>
<circle cx="246.7" cy="99.2" r=".18"/>
<circle cx="248.1" cy="99.2" r=".18"/>
<circle cx="248.5" cy="99.2" r=".18"/>
<circle cx="249.3" cy="99.2" r=".18"/>
<circle cx="374.5" cy="133.9" r=".18"/>
<circle cx="374.9" cy="135" r=".18"/>
<circle cx="304.9" cy="153.3" r=".18"/>
<circle cx="304.9" cy="154.1" r=".18"/>
<circle cx="398.1" cy="147.5" r=".18"/>
<circle cx="398.5" cy="148.6" r=".18"/>
</g>
<g fill="none" stroke="#000" stroke-width=".71">
<path d="M10 10h400v277h-400zM70 6.6v3.4M140 6.6v3.4M207.1 5h5.8l-2.9 5zM210 0v10M280 6.6v3.4M350 6.6v3.4M6.6 74.2h3.4M410 74.2h3.5M0 148.5h10M5 145.6l5 2.9-5 2.9zM410 148.5h10.1"/>
<path d="M410 148.5l5.1-2.9v5.8zM6.6 222.7h3.4M410 222.7h3.5M70 287v3.4M140 287v3.4M210 287v10M210 287l2.9 5h-5.8zM280 287v3.4M350 287v3.4"/>
</g>
<g fill="none" stroke="#000" stroke-width=".51">
<path d="M269.7 249.5h40.3M270 242h140v45h-140zM270 257h140M303.1 257v16M310 242v15M350 257v30M390.1 257v12M270 265h33.1M270 273h80M350 269h60M350 263h60M350 280.5h60"/>
<path d="M370 280.5v6.5M390.1 280.5v6.5"/>
</g>
<g fill="#000" stroke="#000" stroke-width=".3">
<path d="M22.4 51.5l2.5-.4v.9zM44.9 51.1l2.5 .4-2.5 .5zM47.4 51.5l2.5-.4v.9zM94.9 51.1l2.5 .4-2.5 .5zM97.4 51.5l2.5-.4v.9zM144.9 51.1l2.5 .4-2.5 .5zM147.4 51.5l2.5-.4v.9zM194.9 51.1l2.5 .4-2.5 .5zM197.4 51.5l2.5-.4v.9zM244.9 51.1l2.5 .4-2.5 .5zM247.4 51.5l2.5-.4v.9zM269.9 51.1l2.5 .4-2.5 .5z"/>
<path d="M16.5 92.8h1l-.5 2.6zM22.4 85.3l2.5-.5v1.1zM27.4 84.8l2.5 .5-2.5 .6zM29.9 85.3l2.5-.5v1.1zM129.9 84.8l2.5 .5-2.5 .6zM132.4 85.3l2.5-.5v1.1zM159.9 84.8l2.5 .5-2.5 .6zM162.4 85.3l2.5-.5v1.1zM262.4 84.8l2.5 .5-2.5 .6zM264.9 85.3l2.5-.5v1.1zM269.9 84.8l2.5 .5-2.5 .6zM290.7 92l2.1-1.4-1.5 2.1z"/>
<path d="M301.7 91.1h1l-.5 2.5zM17 99.1l.5 2.5h-1zM316 106.8l2.1-1.4-1.4 2.1zM325.3 104.7h1l-.5 2.5zM348.9 117.9h1l-.5 2.5zM58.8 138.6l1.9 1.7-2.4-.8zM339 119.9l2.1-1.4-1.4 2.1zM353.1 128.1l2.1-1.4-1.4 2.1zM372.3 131.7h1l-.5 2.5zM63.3 141.8l2.4 .8-.5 .8zM309.6 143.4l2.5 .5-2.5 .6zM312.8 143.9l2.5-.5v1.1z"/>
<path d="M322.3 145.8h1l-.5 2.4zM322.8 154.1l.5 2.5h-1zM395.7 145.4h1l-.5 2.5zM401.4 156.3l2.2-1.5-1.5 2.2zM31.5 164.1l2.5-.5v1zM31.5 174.3l2.5-.5v1zM40.1 173.8l2.5 .5-2.5 .5zM129.6 179.3h.9l-.4 2.5zM137.5 174.3l2.5-.5v1zM173.1 173.8l2.5 .5-2.5 .5zM276.2 176.8l.6 .8-2.3 1.1zM279.1 163.6l2.5 .5-2.5 .5z"/>
<path d="M279 175.6l2.6 .2-2.5 .8zM304.9 164.1l2.4-.5v1zM310.3 163.6l2.5 .5-2.5 .5zM25.8 187.3h1l-.5 2.5zM26.3 181.8l.5 2.5h-1zM130.1 186.8l.4 2.5h-.9zM186.9 187.3h1l-.5 2.5zM187.4 181.8l.5 2.5h-1zM286.6 187.3h1.1l-.6 2.5zM287.1 181.8l.6 2.5h-1.1zM50.4 212.9l2.5-.5v1zM297.9 212.4l2.5 .5-2.5 .5z"/>
<path d="M33.8 226.4h1l-.5 2.5zM34.3 236.2l.5 2.5h-1zM39.9 221.2h1l-.5 2.5zM40.4 228.9l.5 2.5h-1zM101.9 226.4h1l-.5 2.5zM102.4 231.2l.5 2.5h-1z"/>
</g>
<text font-size="12.6" x="61.6" y="23.5">SOPORTE FUELLE INFERIOR LATERAL PLATAFORMA 2DOF</text>
<text font-size="9.4" x="170.5" y="35.4">2DOF-150-19-RFL-01</text>
<g font-size="7.9">
<text x="190.2" y="44.9">ID REF: 2771</text>
<text x="307.4" y="182.4">2DOF-150-19-MFL-01</text>
<text x="325.3" y="191.4">SCALE 1 : 2</text>
<text x="120.1" y="254.6">2DOF-150-19-MFL-01 (Desplegada)</text>
<text x="159.9" y="263.7">SCALE 1 : 2</text>
</g>
<g font-size="4.7">
<text x="304.5" y="261.2">Plano de fabricación</text>
<text x="304.5" y="266.6">soporte lateral fuelle</text>
<text x="304.5" y="272">PLATAFORMA2DOF</text>
</g>
<g font-size="4.2">
<text x="33.9" y="9.6">6</text>
<text x="103.9" y="9.6">5</text>
<text x="173.9" y="9.6">4</text>
<text x="243.8" y="9.6">3</text>
<text x="313.9" y="9.6">2</text>
<text x="383.9" y="9.6">1</text>
<text x="6.7" y="38.7">D</text>
<text x="410.5" y="38.7">D</text>
<text x="6.9" y="112.9">C</text>
<text x="410.7" y="112.9">C</text>
<text x="6.9" y="187.1">B</text>
<text x="410.7" y="187.1">B</text>
<text x="6.8" y="261.4">A</text>
<text x="410.7" y="261.4">A</text>
<text x="33.9" y="290.4">6</text>
<text x="103.9" y="290.4">5</text>
<text x="173.9" y="290.4">4</text>
<text x="243.8" y="290.4">3</text>
<text x="313.9" y="290.4">2</text>
<text x="383.9" y="290.4">1</text>
</g>
<g font-size="3.9">
<text x="32.9" y="50">50</text>
<text x="69.4" y="50">100</text>
<text x="119.4" y="50">100</text>
<text x="169.4" y="50">100</text>
<text x="219.4" y="50">100</text>
<text x="257.9" y="50">50</text>
<text x="301.2" y="74.8">2</text>
<text x="24.1" y="83.8">15</text>
<text x="78.1" y="83.8">205</text>
<text x="145.4" y="83.8">60</text>
<text x="210.7" y="83.8">205</text>
<text x="266.6" y="83.8">15</text>
<text x="324.8" y="87.4">2</text>
<text x="14.9" y="99.7" transform="rotate(-90 14.9 99.7)">7,5</text>
<text x="348.4" y="100.8">2</text>
<text x="278.2" y="105.4">2</text>
<text x="56.7" y="114.1">ITEM</text>
<text x="59.9" y="119.4">1</text>
<text x="66.7" y="114.1">QTY</text>
<text x="69" y="119.4">1</text>
<text x="75" y="119.5">2DOF-150-19-MFL-01</text>
<text x="82.3" y="114.1">PART NUMBER</text>
<text x="115.3" y="119.5">Chapa soporte fuelle inferior lateral, espesor 1.5 mm</text>
<text x="147.9" y="114.1">DESCRIPTION</text>
<text x="203.9" y="114.2">MASS (kg)</text>
<text x="203.9" y="119.5">0,1</text>
<text x="371.8" y="114.4">2</text>
<text x="59.9" y="124.7">2</text>
<text x="69" y="124.7">9</text>
<text x="75" y="124.7">34341040230-M4</text>
<text x="115.3" y="124.8">Tuerca remachable hexagonal de cabeza reducida M4</text>
<text x="203.9" y="124.7">0</text>
<text x="302.4" y="121.4">1</text>
<text x="395.1" y="127.4">2</text>
<text x="327.3" y="132.6">2</text>
<text x="61.9" y="139.2" transform="rotate(30 61.9 139.2)">6</text>
<text x="310" y="141.9">1,5</text>
<text x="339.9" y="142.2">2</text>
<text x="320.7" y="145.1" transform="rotate(-90 320.7 145.1)">11,7</text>
<text x="153.6" y="162.6">500</text>
<text x="306.8" y="162.6">16</text>
<text x="32.6" y="172.2">22,08</text>
<text x="152.1" y="172.2">76,17</text>
<text x="389.6" y="169.1">2</text>
<text x="185.8" y="178.7" transform="rotate(-90 185.8 178.7)">16</text>
<text x="274.7" y="176.2" transform="rotate(-22 274.7 176.2)">45°</text>
<text x="24.8" y="187.8" transform="rotate(-90 24.8 187.8)">16</text>
<text x="128.5" y="186.4" transform="rotate(-90 128.5 186.4)">10</text>
<text x="285.6" y="187.8" transform="rotate(-90 285.6 187.8)">16</text>
<text x="172.5" y="211.3">500</text>
<text x="38.4" y="221" transform="rotate(-90 38.4 221)">10,4</text>
<text x="187.5" y="227.6">DOWN 90° R1,5</text>
<text x="32.2" y="236" transform="rotate(-90 32.2 236)">14,7</text>
<text x="100.3" y="239.8" transform="rotate(-90 100.3 239.8)">4,7</text>
<text x="117.2" y="275.8">PART NUMBER</text>
<text x="180.1" y="275.8">DESCRIPTION</text>
<text x="358.4" y="274.9">2DOF-150-19-RFL-01-MET02</text>
<text x="111.9" y="281.2">2DOF-150-19-MFL-01</text>
<text x="148.2" y="281.3">Chapa soporte fuelle inferior lateral, espesor 1.5 mm</text>
<text x="235.2" y="281.2">0,1</text>
<text x="238.9" y="276">MASS (kg)</text>
<text x="358.4" y="279.4">2771</text>
</g>
<g font-size="3.1">
<text x="312.7" y="246.8">Tolerancias para dimensiones lineales y angulares sin indicación individual</text>
<text x="312.7" y="250.4">de tolerancia, según ISO 2768-1:1989</text>
<text x="312.7" y="254">Zonas de rugosidad no especificada, Ra 3.2</text>
<text x="357.8" y="286.5">02</text>
<text x="377.6" y="285.6">A3</text>
<text x="396.9" y="285.9">1 /1</text>
</g>
<g font-size="2.4">
<text x="271.1" y="244.4">MATERIAL:</text>
<text x="271.2" y="252">ACABADO SUPERFICIAL:</text>
<text x="271.2" y="254.7">Negro satinado liso</text>
<text x="271.1" y="259.7">SCALE:</text>
<text x="350.4" y="260.8">DRAWN: Carlos Ruiz Madrigal</text>
<text x="391.1" y="260.6">17/06/2016</text>
<text x="350.5" y="267">CHECKED: Antonio García</text>
<text x="391.2" y="266.7">15/11/2016</text>
<text x="350.5" y="271.4">DWG NO:</text>
<text x="350.7" y="276.9">Id. Ref:</text>
<text x="350.7" y="282.8">REV</text>
<text x="371.1" y="282.9">SIZE</text>
<text x="390.8" y="283">SHEET</text>
</g>
</svg>
